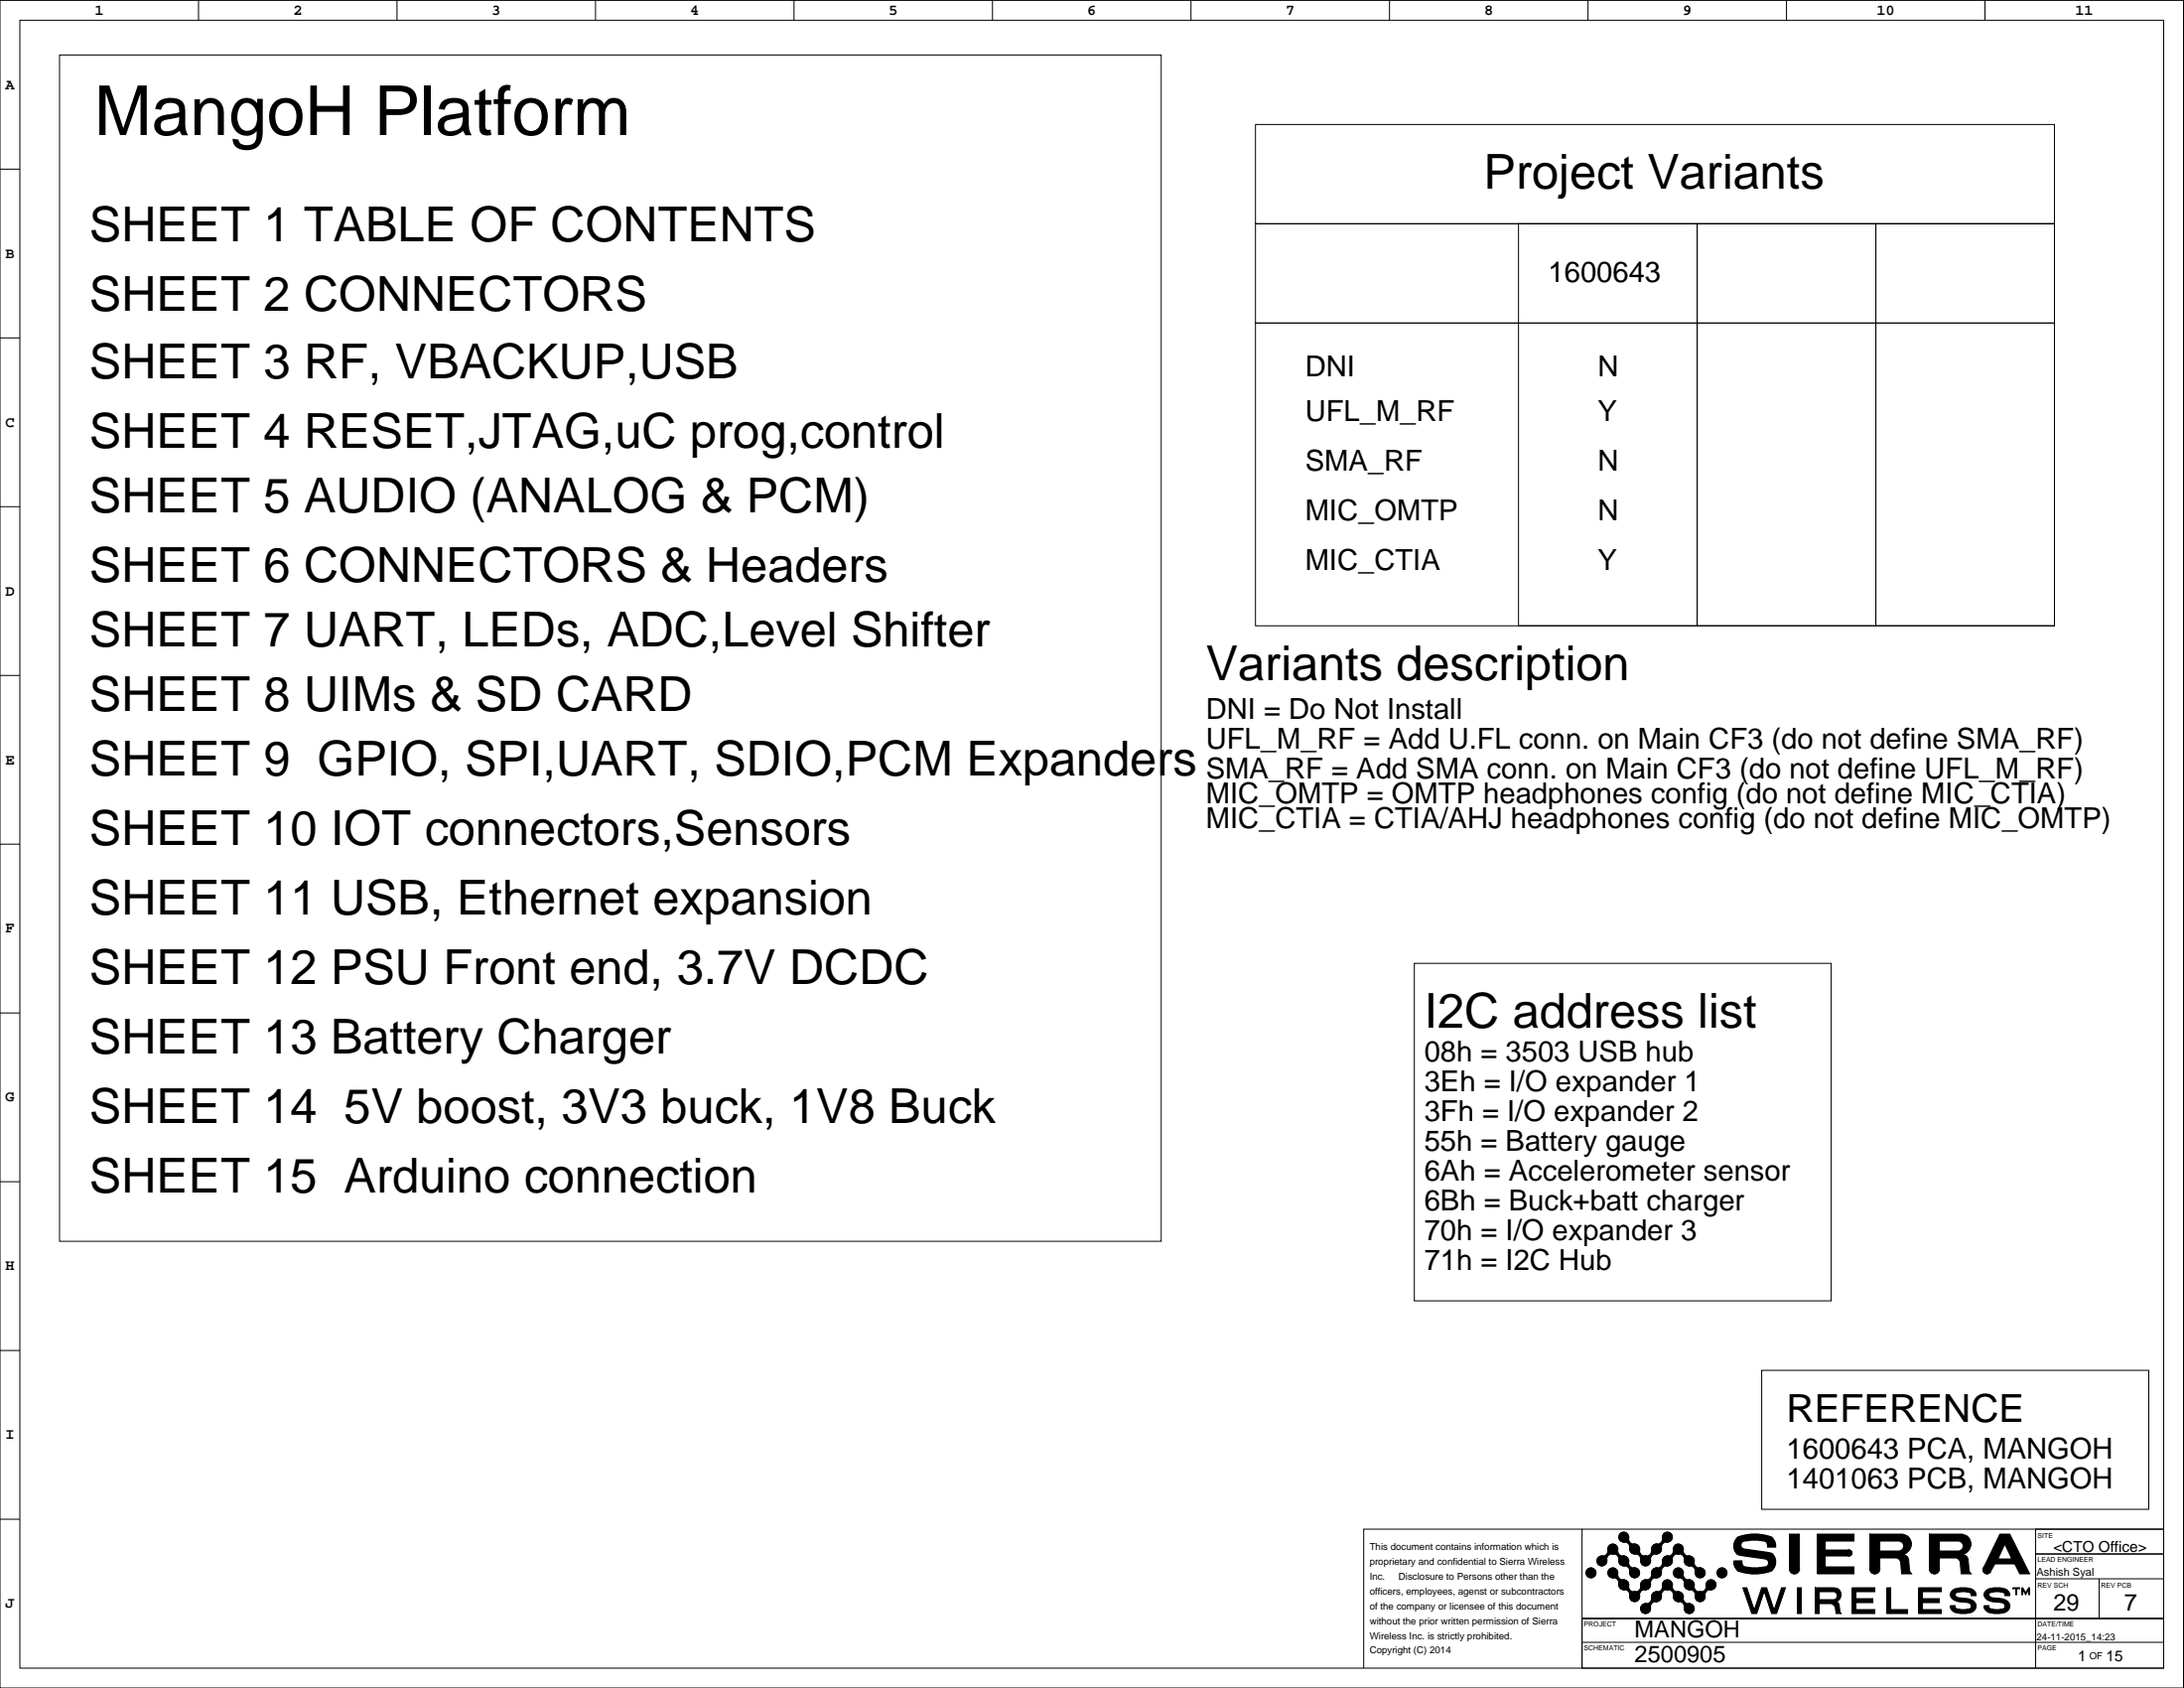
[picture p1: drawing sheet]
<svg xmlns="http://www.w3.org/2000/svg" width="559mm" height="432mm" viewBox="0 0 559 432" stroke-linecap="round" stroke-linejoin="round" font-family="sans-serif">
<g fill="none" stroke="#000" stroke-width=".25">
<path d="M0 .1h558.7v431.7h-558.7zM5.1 5.2h548.5v421.5h-548.5zM15.2 14.1h281.9v303.4h-281.9zM50.8 .1v5.1M101.6 .1v5.1M152.4 .1v5.1M203.2 .1v5.1M253.9 .1v5.1M304.7 .1v5.1M355.5 .1v5.1M406.3 .1v5.1M457.1 .1v5.1"/>
<path d="M507.9 .1v5.1M321.2 31.8h204.5v25.4h-204.5zM0 43.3h5.1M321.2 57.2h204.5v25.4h-204.5zM388.5 57.2h45.7v102.9h-45.7zM434.2 57.2h45.8v102.9h-45.8zM480 57.2h45.7v102.9h-45.7zM0 86.4h5.1M321.2 82.6h204.5v77.5h-204.5zM0 129.6h5.1M0 172.8h5.1M0 215.9h5.1"/>
<path d="M0 259.1h5.1M361.9 246.4h106.6v86.4h-106.6zM0 302.3h5.1M0 345.5h5.1M450.7 350.5h99.1v35.6h-99.1zM0 388.6h5.1M404.8 391.2h148.8v22.8h-148.8zM404.8 391.2h-55.9v35.5M520.8 391.2h32.8v6.3h-32.8zM520.8 397.5h32.8v6.4h-32.8zM404.8 414h148.8v12.7h-148.8zM520.8 403.9v22.8"/>
<path d="M537.1 403.9v10.1M553.6 414h-148.8v12.7M404.8 420.1h148.8"/>
<circle cx="409.9" cy="399.3" r="1.27"/>
<circle cx="412.7" cy="396.2" r="1.27"/>
<circle cx="415.4" cy="393.2" r="1.27"/>
<circle cx="415.4" cy="399.3" r="1.27"/>
<circle cx="418.2" cy="396.2" r="1.27"/>
<circle cx="421" cy="399.3" r="1.27"/>
<circle cx="423.8" cy="396.2" r="1.27"/>
<circle cx="426.6" cy="393.2" r="1.27"/>
<circle cx="426.6" cy="399.3" r="1.27"/>
<circle cx="429.4" cy="396.2" r="1.27"/>
<circle cx="432.2" cy="399.3" r="1.27"/>
<circle cx="473.1" cy="397.3" r=".76"/>
<circle cx="407.1" cy="402.3" r="1.27"/>
<circle cx="412.7" cy="402.3" r="1.27"/>
<circle cx="415.4" cy="405.4" r="1.27"/>
<circle cx="418.2" cy="402.3" r="1.27"/>
<circle cx="418.2" cy="408.4" r="1.27"/>
<circle cx="421" cy="411.5" r="1.27"/>
<circle cx="421" cy="405.4" r="1.27"/>
<circle cx="423.8" cy="408.4" r="1.27"/>
<circle cx="423.8" cy="402.3" r="1.27"/>
<circle cx="426.6" cy="405.4" r="1.27"/>
<circle cx="429.4" cy="408.4" r="1.27"/>
<circle cx="429.4" cy="402.3" r="1.27"/>
<circle cx="432.2" cy="411.5" r="1.27"/>
<circle cx="432.2" cy="405.4" r="1.27"/>
<circle cx="435" cy="408.4" r="1.27"/>
<circle cx="435" cy="402.3" r="1.27"/>
<circle cx="437.8" cy="405.4" r="1.27"/>
<circle cx="440.6" cy="402.3" r="1.27"/>
<circle cx="459.1" cy="401.3" r="1.27"/>
<circle cx="479.7" cy="401.3" r="1.27"/>
<circle cx="494.9" cy="401.3" r="1.27"/>
<circle cx="508.4" cy="401.6" r="1.02"/>
</g>
<g fill="#000" stroke="#000" stroke-width=".25">
<path d="M411.4 396.2l1.3 1.3a1.39 1.39 0 0 0-1.6 1.8l-1.2-1.3a1.39 1.39 0 0 0 1.5-1.8z" fill-rule="evenodd"/>
<path d="M412.7 397.5l1.2-1.3a1.4 1.4 0 0 0 1.5 1.8l-1.2 1.3a1.4 1.4 0 0 0-1.5-1.8z" fill-rule="evenodd"/>
<path d="M415.4 394.5l1.3-1.3a1.4 1.4 0 0 0 1.5 1.8l-1.2 1.2a1.4 1.4 0 0 0-1.6-1.7z" fill-rule="evenodd"/>
<path d="M418.2 397.5l1.3-1.3a1.4 1.4 0 0 0 1.5 1.8l-1.2 1.3a1.4 1.4 0 0 0-1.6-1.8z" fill-rule="evenodd"/>
<path d="M422.6 396.2l1.2 1.3a1.39 1.39 0 0 0-1.5 1.8l-1.3-1.3a1.39 1.39 0 0 0 1.6-1.8z" fill-rule="evenodd"/>
<path d="M425.4 393.2l1.2 1.3a1.39 1.39 0 0 0-1.5 1.7l-1.3-1.2a1.39 1.39 0 0 0 1.6-1.8z" fill-rule="evenodd"/>
<path d="M428.1 396.2l1.3 1.3a1.39 1.39 0 0 0-1.5 1.8l-1.3-1.3a1.39 1.39 0 0 0 1.5-1.8z" fill-rule="evenodd"/>
<path d="M429.4 397.5l1.3-1.3a1.4 1.4 0 0 0 1.5 1.8l-1.3 1.3a1.4 1.4 0 0 0-1.5-1.8z" fill-rule="evenodd"/>
<path d="M478.4 392.4h8.4a2.61 2.61 0 0 1 2.3 2.4 2.61 2.61 0 0 1-1.8 2.7v.3l.5 .2 .5 .8 .3 3 .5 .8h-2.5l-.3-3.1-.3-.5-.7-.5h-4.3v2.8h-2.6v-8.9l2.6 1.8h5a1.29 1.29 0 0 1 1.1 1.3 1.29 1.29 0 0 1-1.1 1.3h-5v-2.6z" fill-rule="evenodd"/>
<path d="M493.7 392.4h8.3a2.61 2.61 0 0 1 2.3 2.4 2.61 2.61 0 0 1-1.7 2.7v.3l.5 .2 .5 .8 .2 3 .5 .8h-2.5l-.3-3.1-.2-.5-.8-.5h-4.3v2.8h-2.5v-8.9l2.5 1.8h5.1a1.29 1.29 0 0 1 1 1.3 1.29 1.29 0 0 1-1 1.3h-5.1v-2.6z" fill-rule="evenodd"/>
<path d="M511.7 392.4h2.5l5.1 10.2h-2.5l-1.3-2.5h-5.1l-1.2 2h-1.6l-.2-.3v-.5l5.6-6.3 1.7 3.8h-3.5l1.8-3.8-5.6 6.3z" fill-rule="evenodd"/>
<path d="M412.7 403.6l1.2-1.3a1.4 1.4 0 0 0 1.5 1.8l-1.2 1.3a1.4 1.4 0 0 0-1.5-1.8z" fill-rule="evenodd"/>
<path d="M415.4 406.7l1.3-1.3a1.4 1.4 0 0 0 1.5 1.8l-1.2 1.2a1.4 1.4 0 0 0-1.6-1.7z" fill-rule="evenodd"/>
<path d="M415.4 400.6l1.3-1.3a1.4 1.4 0 0 0 1.5 1.8l-1.2 1.2a1.4 1.4 0 0 0-1.6-1.7z" fill-rule="evenodd"/>
<path d="M419.8 405.4l1.2 1.3a1.39 1.39 0 0 0-1.5 1.7l-1.3-1.2a1.39 1.39 0 0 0 1.6-1.8z" fill-rule="evenodd"/>
<path d="M422.6 408.4l1.2 1.3a1.39 1.39 0 0 0-1.5 1.8l-1.3-1.3a1.39 1.39 0 0 0 1.6-1.8z" fill-rule="evenodd"/>
<path d="M422.6 402.3l1.2 1.3a1.39 1.39 0 0 0-1.5 1.8l-1.3-1.3a1.39 1.39 0 0 0 1.6-1.8z" fill-rule="evenodd"/>
<path d="M425.4 405.4l1.2 1.3a1.39 1.39 0 0 0-1.5 1.7l-1.3-1.2a1.39 1.39 0 0 0 1.6-1.8z" fill-rule="evenodd"/>
<path d="M425.4 399.3l1.2 1.3a1.39 1.39 0 0 0-1.5 1.7l-1.3-1.2a1.39 1.39 0 0 0 1.6-1.8z" fill-rule="evenodd"/>
<path d="M426.6 406.7l1.3-1.3a1.4 1.4 0 0 0 1.5 1.8l-1.3 1.2a1.4 1.4 0 0 0-1.5-1.7z" fill-rule="evenodd"/>
<path d="M429.4 409.7l1.3-1.3a1.4 1.4 0 0 0 1.5 1.8l-1.3 1.3a1.4 1.4 0 0 0-1.5-1.8z" fill-rule="evenodd"/>
<path d="M429.4 403.6l1.3-1.3a1.4 1.4 0 0 0 1.5 1.8l-1.3 1.3a1.4 1.4 0 0 0-1.5-1.8z" fill-rule="evenodd"/>
<path d="M433.5 399.3a1.4 1.4 0 0 0 1.5 1.8l-1.3 1.2a1.4 1.4 0 0 0-1.5-1.7z" fill-rule="evenodd"/>
<path d="M433.5 405.4a1.4 1.4 0 0 0 1.5 1.8l-1.3 1.2a1.4 1.4 0 0 0-1.5-1.7z" fill-rule="evenodd"/>
<path d="M436.5 405.4l1.3 1.3a1.39 1.39 0 0 0-1.5 1.7l-1.3-1.2a1.39 1.39 0 0 0 1.5-1.8z" fill-rule="evenodd"/>
<path d="M445.9 406.2h1l1.8 5.3h.3l1.7-5.3h1.3l1.8 5.3h.2l1.8-5.3h1l-2.2 6.6h-1.3l-1.8-5.4h-.2l-1.8 5.4h-1.3z" fill-rule="evenodd"/>
<path d="M457.9 392.4h2.5v8.9h-2.5z" fill-rule="evenodd"/>
<path d="M459.9 406.2h1v6.6h-1z" fill-rule="evenodd"/>
<path d="M465 392.4h9.4v1.8h-7.4v2.3h6.1l.5 .3v1l-.5 .2h-6.1v2.8h7.4v1.8h-9.4z" fill-rule="evenodd"/>
<path d="M464.5 406.2h4.8l1 .2a1.87 1.87 0 0 1-.5 3.3l.5 .3 .3 .5 .2 2 .3 .3h-1.3l-.3-1.8-1-.8h-3v2.6h-1v-6.6l1 1h3.8a1.05 1.05 0 0 1 .8 1 1.05 1.05 0 0 1-.8 1h-3.8v-2z" fill-rule="evenodd"/>
<path d="M473.9 406.2h5.8v1h-4.8v1.7h4.3v1.1h-4.3v1.7h4.8v1.1h-5.8z" fill-rule="evenodd"/>
<path d="M482.7 406.2h1.1v5.5h4.3v1.1h-5.4z" fill-rule="evenodd"/>
<path d="M490.9 406.2h5.8v1h-4.8v1.7h4.3v1.1h-4.3v1.7h4.8v1.1h-5.8z" fill-rule="evenodd"/>
<path d="M499.8 406.7a6.1 6.1 0 0 1 5 0l.5 .5 .3 1h-1.3v-.5a4.1 4.1 0 0 0-4 0v.5l.7 .5a4.8 4.8 0 0 1 4.3 1.3 1.64 1.64 0 0 1-1 2.5 6.3 6.3 0 0 1-4.5-.3l-.8-1v-.5h1.3v.5a4.1 4.1 0 0 0 4 0v-.7l-.7-.5a4.8 4.8 0 0 1-4.3-1.3 1.35 1.35 0 0 1 .5-2z" fill-rule="evenodd"/>
<path d="M507.9 407.2l.5-.5a6.1 6.1 0 0 1 5.1 0l.5 .5 .2 1h-1.2v-.5a4.1 4.1 0 0 0-4.1 0v.5l.8 .5a4.8 4.8 0 0 1 4.3 1.3 1.64 1.64 0 0 1-1 2.5 6.3 6.3 0 0 1-4.6-.3l-.5-.5-.3-1h1.3v.5a4.1 4.1 0 0 0 4.1 0v-.7l-.8-.5a4.8 4.8 0 0 1-4.3-1.3l-.3-.5z" fill-rule="evenodd"/>
<path d="M515 406.2h1.8v.2h-.8v1.5h-.2v-1.5h-.8z" fill-rule="evenodd"/>
<path d="M517.3 406.2h.2l.8 1.2 .8-1.2h.2v1.7h-.2v-1.2l-.8 1.2-.8-1.2v1.2h-.2z" fill-rule="evenodd"/>
<circle cx="409.9" cy="399.3" r="1.27"/>
<circle cx="412.7" cy="396.2" r="1.27"/>
<circle cx="415.4" cy="393.2" r="1.27"/>
<circle cx="415.4" cy="399.3" r="1.27"/>
<circle cx="418.2" cy="396.2" r="1.27"/>
<circle cx="421" cy="399.3" r="1.27"/>
<circle cx="423.8" cy="396.2" r="1.27"/>
<circle cx="426.6" cy="393.2" r="1.27"/>
<circle cx="426.6" cy="399.3" r="1.27"/>
<circle cx="429.4" cy="396.2" r="1.27"/>
<circle cx="432.2" cy="399.3" r="1.27"/>
<circle cx="473.1" cy="397.3" r=".76"/>
<circle cx="407.1" cy="402.3" r="1.27"/>
<circle cx="412.7" cy="402.3" r="1.27"/>
<circle cx="415.4" cy="405.4" r="1.27"/>
<circle cx="418.2" cy="402.3" r="1.27"/>
<circle cx="418.2" cy="408.4" r="1.27"/>
<circle cx="421" cy="411.5" r="1.27"/>
<circle cx="421" cy="405.4" r="1.27"/>
<circle cx="423.8" cy="408.4" r="1.27"/>
<circle cx="423.8" cy="402.3" r="1.27"/>
<circle cx="426.6" cy="405.4" r="1.27"/>
<circle cx="429.4" cy="408.4" r="1.27"/>
<circle cx="429.4" cy="402.3" r="1.27"/>
<circle cx="432.2" cy="411.5" r="1.27"/>
<circle cx="432.2" cy="405.4" r="1.27"/>
<circle cx="435" cy="408.4" r="1.27"/>
<circle cx="435" cy="402.3" r="1.27"/>
<circle cx="437.8" cy="405.4" r="1.27"/>
<circle cx="440.6" cy="402.3" r="1.27"/>
<circle cx="459.1" cy="401.3" r="1.27"/>
<circle cx="479.7" cy="401.3" r="1.27"/>
<circle cx="494.9" cy="401.3" r="1.27"/>
<circle cx="508.4" cy="401.6" r="1.02"/>
</g>
<path d="M444.7 393.2a12.3 12.3 0 0 1 8.6 0 2.97 2.97 0 0 1 1 2.5h-2l-.3-1.2a9.4 9.4 0 0 0-6.3 0 1.08 1.08 0 0 0 .5 1.7l6.8 1.1a2.74 2.74 0 0 1 1.2 3.1 2.74 2.74 0 0 1-2.7 1.9 10.2 10.2 0 0 1-7.1-.7l-.8-1.5v-.8h2.1l.2 1.3a9.4 9.4 0 0 0 6.4 0 1.08 1.08 0 0 0-.5-1.8l-6.9-1a2.78 2.78 0 0 1-.2-4.6z" fill-rule="evenodd" fill="#000" stroke="#000" stroke-width=".32"/>
<text font-size="17.6" x="24.1" y="34.5">MangoH Platform</text>
<g font-size="12.3">
<text x="379.6" y="48.3">Project Variants</text>
<text x="22.9" y="61.8">SHEET 1 TABLE OF CONTENTS</text>
<text x="22.9" y="79.6">SHEET 2 CONNECTORS</text>
<text x="22.9" y="96.8">SHEET 3 RF, VBACKUP,USB</text>
<text x="22.9" y="114.6">SHEET 4 RESET,JTAG,uC prog,control</text>
<text x="22.9" y="131.1">SHEET 5 AUDIO (ANALOG &amp; PCM)</text>
<text x="22.9" y="148.9">SHEET 6 CONNECTORS &amp; Headers</text>
<text x="22.9" y="165.4">SHEET 7 UART, LEDs, ADC,Level Shifter</text>
<text x="308.5" y="174">Variants description</text>
<text x="22.9" y="181.9">SHEET 8 UIMs &amp; SD CARD</text>
<text x="22.9" y="198.4">SHEET 9 GPIO, SPI,UART, SDIO,PCM Expanders</text>
<text x="22.9" y="216.2">SHEET 10 IOT connectors,Sensors</text>
<text x="22.9" y="234">SHEET 11 USB, Ethernet expansion</text>
<text x="22.9" y="251.7">SHEET 12 PSU Front end, 3.7V DCDC</text>
<text x="364.4" y="262.9">I2C address list</text>
<text x="22.9" y="269.5">SHEET 13 Battery Charger</text>
<text x="22.9" y="287.3">SHEET 14 5V boost, 3V3 buck, 1V8 Buck</text>
<text x="22.9" y="305.1">SHEET 15 Arduino connection</text>
</g>
<text font-size="9.9" x="457.1" y="363.7">REFERENCE</text>
<g font-size="7.4">
<text x="396.1" y="72.2">1600643</text>
<text x="333.9" y="96.3">DNI</text>
<text x="408.8" y="96.3">N</text>
<text x="333.9" y="107.8">UFL_M_RF</text>
<text x="408.8" y="107.8">Y</text>
<text x="333.9" y="120.5">SMA_RF</text>
<text x="408.8" y="120.5">N</text>
<text x="333.9" y="133.2">MIC_OMTP</text>
<text x="408.8" y="133.2">N</text>
<text x="333.9" y="145.9">MIC_CTIA</text>
<text x="408.8" y="145.9">Y</text>
<text x="308.5" y="183.9">DNI = Do Not Install</text>
<text x="308.5" y="191.6">UFL_M_RF = Add U.FL conn. on Main CF3 (do not define SMA_RF)</text>
<text x="308.5" y="199.2">SMA_RF = Add SMA conn. on Main CF3 (do not define UFL_M_RF)</text>
<text x="308.5" y="205.5">MIC_OMTP = OMTP headphones config (do not define MIC_CTIA)</text>
<text x="308.5" y="211.9">MIC_CTIA = CTIA/AHJ headphones config (do not define MIC_OMTP)</text>
<text x="364.4" y="271.6">08h = 3503 USB hub</text>
<text x="364.4" y="279.2">3Eh = I/O expander 1</text>
<text x="364.4" y="286.8">3Fh = I/O expander 2</text>
<text x="364.4" y="294.4">55h = Battery gauge</text>
<text x="364.4" y="302">6Ah = Accelerometer sensor</text>
<text x="364.4" y="309.6">6Bh = Buck+batt charger</text>
<text x="364.4" y="317.3">70h = I/O expander 3</text>
<text x="364.4" y="324.9">71h = I2C Hub</text>
<text x="457.1" y="373.1">1600643 PCA, MANGOH</text>
<text x="457.1" y="380.7">1401063 PCB, MANGOH</text>
</g>
<g font-size="6">
<text x="525.4" y="412.1">29</text>
<text x="543.5" y="412.1">7</text>
<text x="418.2" y="418.9">MANGOH</text>
<text x="418.2" y="425.2">2500905</text>
</g>
<g font-size="3.9">
<text x="24.2" y="3.7">1</text>
<text x="75" y="3.7">2</text>
<text x="125.8" y="3.7">3</text>
<text x="176.6" y="3.7">4</text>
<text x="227.4" y="3.7">5</text>
<text x="278.2" y="3.7">6</text>
<text x="329" y="3.7">7</text>
<text x="379.7" y="3.7">8</text>
<text x="430.5" y="3.7">9</text>
<text x="480.2" y="3.7">10</text>
<text x="531" y="3.7">11</text>
<text x="1.4" y="22.8">A</text>
<text x="1.4" y="65.9">B</text>
<text x="1.4" y="109.1">C</text>
<text x="1.4" y="152.3">D</text>
<text x="1.4" y="195.5">E</text>
<text x="1.4" y="238.6">F</text>
<text x="1.4" y="281.8">G</text>
<text x="1.4" y="325">H</text>
<text x="1.4" y="368.1">I</text>
<text x="525.4" y="396.9">&lt;CTO Office&gt;</text>
<text x="1.4" y="411.3">J</text>
<text x="531.6" y="425.1">1</text>
<text x="538.9" y="425.1">15</text>
</g>
<text font-size="2.8" x="521.1" y="403.1">Ashish Syal</text>
<g font-size="2.5">
<text x="350.4" y="396.4">This document contains information which is</text>
<text x="350.4" y="400.2">proprietary and confidential to Sierra Wireless</text>
<text x="350.4" y="404">Inc.</text>
<text x="350.4" y="407.8">officers, employees, agenst or subcontractors</text>
<text x="357.9" y="404">Disclosure to Persons other than the</text>
<text x="350.4" y="411.6">of the company or licensee of this document</text>
<text x="350.4" y="415.4">without the prior written permission of Sierra</text>
<text x="350.4" y="419.2">Wireless Inc. is strictly prohibited.</text>
<text x="521.1" y="419.5">24-11-2015_14:23</text>
<text x="350.4" y="423">Copyright (C) 2014</text>
<text x="534.6" y="424.6">OF</text>
</g>
<g font-size="1.8">
<text x="521.3" y="393.3">SITE</text>
<text x="521.3" y="399.4">LEAD ENGINEER</text>
<text x="521.3" y="406">REV SCH</text>
<text x="537.6" y="406">REV PCB</text>
<text x="405.3" y="415.9">PROJECT</text>
<text x="521.3" y="415.9">DATE/TIME</text>
<text x="405.3" y="422">SCHEMATIC</text>
<text x="521.3" y="422">PAGE</text>
</g>
</svg>
